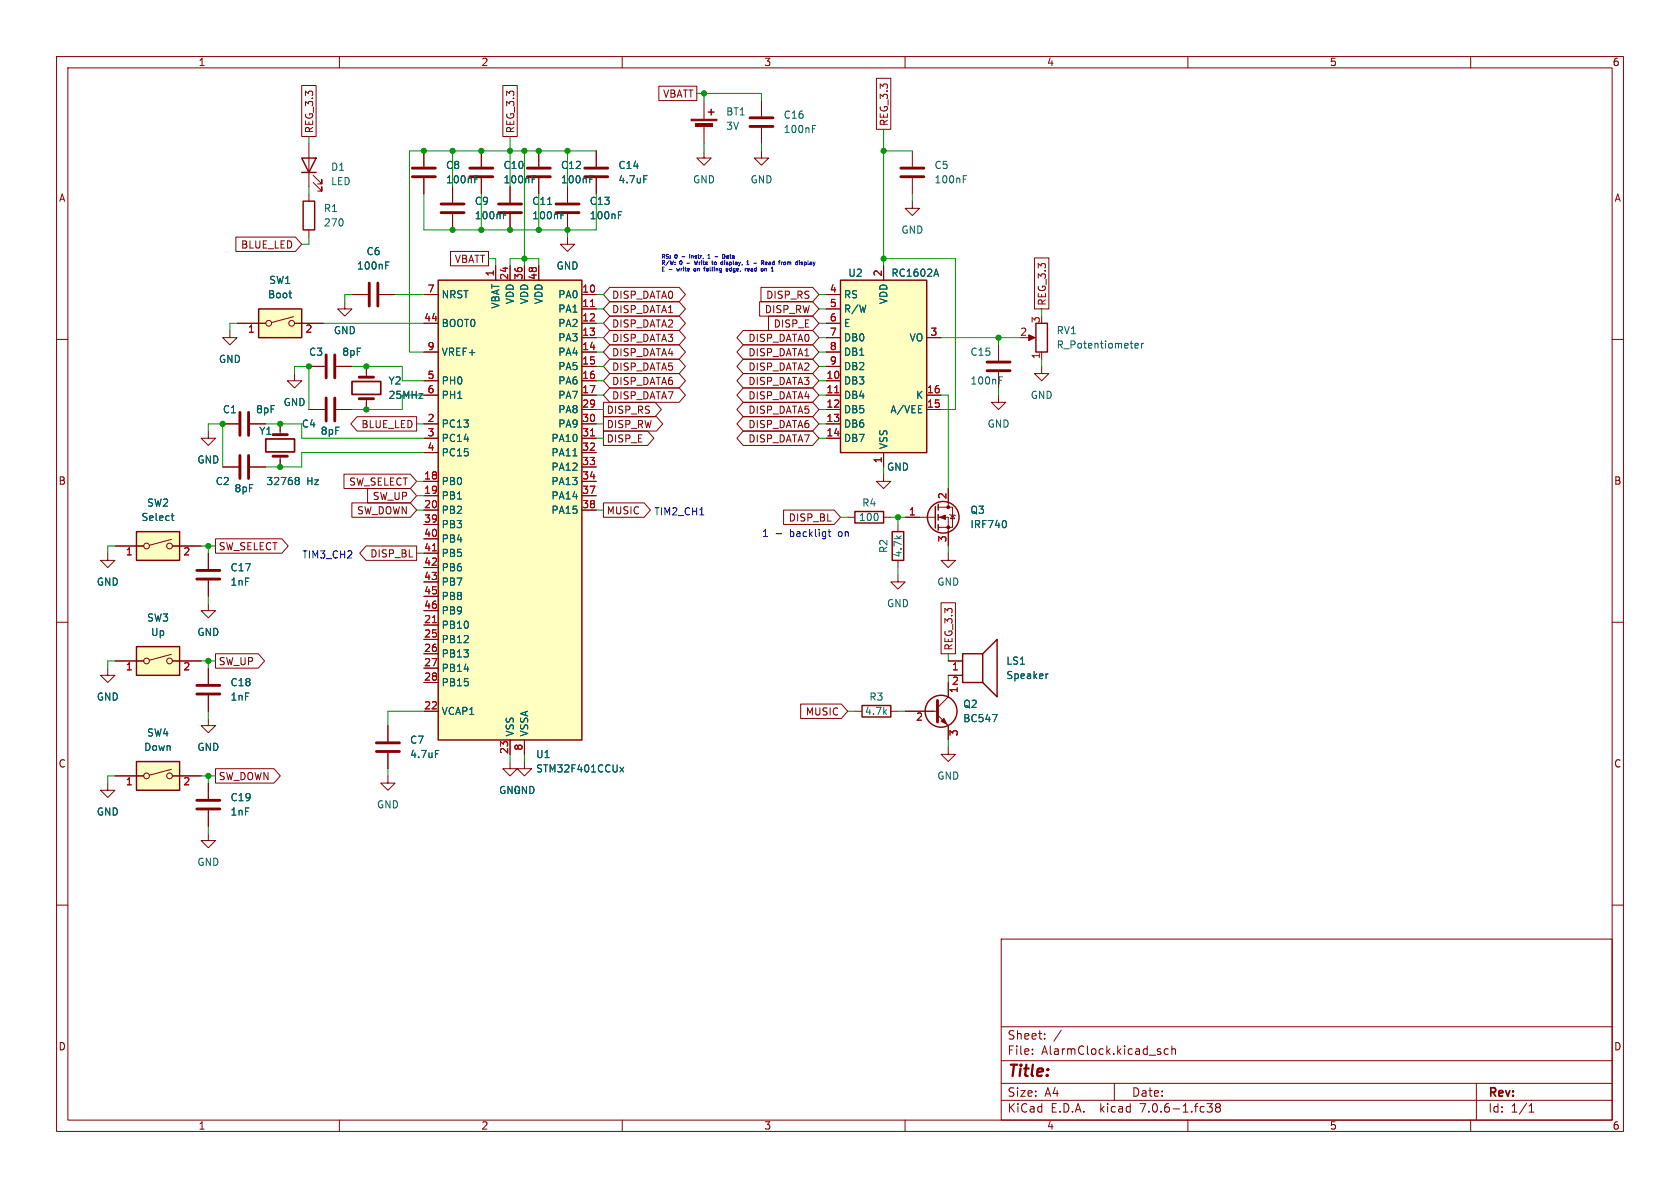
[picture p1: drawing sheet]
<svg xmlns="http://www.w3.org/2000/svg" width="297mm" height="210mm" viewBox="0 0 297 210" stroke-linecap="round" stroke-linejoin="round" font-family="sans-serif">
<g fill="none" stroke="#840000" stroke-width=".18">
<path d="M10 10h277v190h-277zM12 12h273v186h-273zM53.3 15.1h2.6v9h-2.6zM60 10v2M88.9 15.1h2.5v9h-2.5zM110 10v2M116.5 15.2h6.7v2.6h-6.7zM124.5 17.8v3.3M134.6 17.8v2.8M154.9 13.8h2.6v9.1h-2.6zM160 10v2M210 10v2"/>
<path d="M260 10v2M54.6 25.4v7.6M54.6 34.3v1.3M55.4 32.3l1.5 1.5v-.8v.8h-.8M55.4 31l1.5 1.5v-.7v.7h-.8M74.9 26.7v2.8M74.9 31.5v2.8M80 33v2.8M80 37.8v2.8M85.1 26.7v2.8M85.1 31.5v2.8M90.2 33v2.8"/>
<path d="M90.2 37.8v2.8M95.2 26.7v2.8M95.2 31.5v2.8M100.3 33v2.8M100.3 37.8v2.8M105.4 26.7v2.8M105.4 31.5v2.8M124.5 26.7v1.2h1.2l-1.2 1.3-1.3-1.3h1.3M124.5 22.1v3.3M134.6 26.7v1.2h1.3l-1.3 1.3-1.3-1.3h1.3M134.6 22.6v2.8M161.3 35.6v1.2h1.3l-1.3 1.3-1.3-1.3h1.3"/>
<path d="M161.3 26.7v2.8M161.3 31.5v2.8M10 60h2M40.6 58.4v1.3h1.3l-1.3 1.3-1.2-1.3h1.2M41.7 41.9h10.5l1.1 1.3-1.1 1.3h-10.5zM41.9 57.2h5.1M51.9 56l-3.9 1M52.1 57.2h5M54.6 40.6v1.3M61 53.3v1.3h1.2l-1.2 1.3-1.3-1.3h1.3M62.2 52.1h2.8M67.1 52.1h2.7"/>
<path d="M74.9 52.1h2.6M74.9 57.2h2.6M79.6 44.4h6.8v2.6h-6.8zM87.6 47v2.5M90.2 47v2.5M92.7 47v2.5M95.2 47v2.5M100.3 41.9v1.3h1.3l-1.3 1.3-1.2-1.3h1.2M102.9 52.1h2.5M102.9 57.2h2.5M102.9 59.7h2.5M102.9 54.6h2.5"/>
<path d="M107.8 58.4h12.3l1.1 1.3-1.1 1.3h-12.3l-1.1-1.3zM107.8 53.3h12.3l1.1 1.3-1.1 1.3h-12.3l-1.1-1.3zM107.8 50.8h12.3l1.1 1.3-1.1 1.2h-12.3l-1.1-1.2zM107.8 55.9h12.3l1.1 1.3-1.1 1.2h-12.3l-1.1-1.2zM131.4 58.4h12.3l1.1 1.3-1.1 1.3h-12.3l-1.1-1.3zM134.3 53.3h9.4l1.1 1.3-1.1 1.3h-9.4zM134.5 50.8h9.2l1.1 1.3-1.1 1.2h-9.2zM135.9 55.9h7.8l1.1 1.3-1.1 1.2h-7.8zM146 52.1h2.6M146 57.2h2.6M146 59.7h2.6M146 54.6h2.6"/>
<path d="M156.2 47v2.5M163.8 59.7h2.6M181.6 59.7h1M182.9 45.6h2.5v9h-2.5zM285 60h2M36.8 76.2v1.3h1.3l-1.3 1.2-1.2-1.2h1.2M39.4 74.9h2.8M44.2 74.9h2.8M49.5 74.9v1.9M52.1 66v1.3h1.2l-1.2 1.3-1.3-1.3h1.3M54.6 64.8h2.8M54.6 72.4h2.8"/>
<path d="M59.4 64.8h2.8M59.4 72.4h2.8M63.1 73.7h10.6v2.5h-10.6l-1.1-1.3zM64.8 64.8v1.9M64.8 70.5v1.9M74.9 67.3h2.6M74.9 69.9h2.6M74.9 74.9h2.6M74.9 77.5h2.6M74.9 62.2h2.6M102.9 64.8h2.5M102.9 67.3h2.5"/>
<path d="M102.9 69.9h2.5M102.9 72.4h2.5M102.9 74.9h2.5M102.9 77.5h2.5M102.9 62.2h2.5M106.7 73.7h9.4l1.1 1.2-1.1 1.3h-9.4zM106.7 71.1h9.1l1.1 1.3-1.1 1.3h-9.1zM106.7 76.2h7.8l1.1 1.3-1.1 1.2h-7.8zM107.8 61h12.3l1.1 1.2-1.1 1.3h-12.3l-1.1-1.3zM107.8 68.6h12.3l1.1 1.3-1.1 1.2h-12.3l-1.1-1.2zM107.8 66h12.3l1.1 1.3-1.1 1.3h-12.3l-1.1-1.3zM107.8 63.5h12.3l1.1 1.3-1.1 1.2h-12.3l-1.1-1.2z"/>
<path d="M131.4 61h12.3l1.1 1.2-1.1 1.3h-12.3l-1.1-1.3zM131.4 66h12.3l1.1 1.3-1.1 1.3h-12.3l-1.1-1.3zM131.4 68.6h12.3l1.1 1.3-1.1 1.2h-12.3l-1.1-1.2zM131.4 71.1h12.3l1.1 1.3-1.1 1.3h-12.3l-1.1-1.3zM131.4 73.7h12.3l1.1 1.2-1.1 1.3h-12.3l-1.1-1.3zM131.4 76.2h12.3l1.1 1.3-1.1 1.2h-12.3l-1.1-1.2zM131.4 63.5h12.3l1.1 1.3-1.1 1.2h-12.3l-1.1-1.2zM146 64.8h2.6M146 67.3h2.6M146 69.9h2.6M146 72.4h2.6M146 74.9h2.6"/>
<path d="M146 77.5h2.6M146 62.2h2.6M163.8 69.9h2.6M163.8 72.4h2.6M176.5 69.9v1.2h1.3l-1.3 1.3-1.2-1.3h1.2M176.5 61v2.8M176.5 65.8v2.8M184.1 64.8v1.2h1.3l-1.3 1.3-1.2-1.3h1.2M184.1 62.2v1.3M19 97.8v1.3h1.3l-1.3 1.2-1.2-1.2h1.2M20.3 96.5h5.1M30.3 95.4l-3.9 1"/>
<path d="M30.5 96.5h5.1M36.8 97.8v2.8M38.1 95.2h11.7l1.1 1.3-1.1 1.3h-11.7zM39.4 82.6h2.8M44.2 82.6h2.8M49.5 80.6v2M60.8 83.8h11.7l1.2 1.3-1.2 1.3h-11.7zM62.2 88.9h10.3l1.2 1.3-1.2 1.2h-10.3zM64.7 96.5h9v2.6h-9l-1.1-1.3zM65 86.4h7.5l1.2 1.2-1.2 1.3h-7.5zM74.9 85.1h2.6M74.9 87.6h2.6"/>
<path d="M74.9 90.2h2.6M74.9 80h2.6M74.9 92.7h2.6M74.9 95.3h2.6M74.9 97.8h2.6M102.9 82.6h2.5M102.9 85.1h2.5M102.9 87.6h2.5M102.9 90.2h2.5M102.9 80h2.5M106.7 88.9h7.2l1.1 1.3-1.1 1.2h-7.2zM138.5 90.2h9l1.1 1.2-1.1 1.3h-9z"/>
<path d="M149.9 91.4h1.2M156.2 83.8v1.3h1.3l-1.3 1.3-1.3-1.3h1.3M156.2 91.4h1.3M156.2 80v2.6M158.7 92.7v1.3M158.7 99.1v1.2M160 91.4h5.4M165.9 91.4h1.7v5.1M165.9 89.7h2.5v3.5h-2.5M167.6 97.8v1.3h1.3l-1.3 1.2-1.2-1.2h1.2M167.6 86.4v3.3M167.9 90.9l.1 .2h.8l.1 .1"/>
<path d="M168.4 91.1l.4 .6h-.8zM10 110h2M19 118.1v1.3h1.3l-1.3 1.3-1.2-1.3h1.2M20.3 116.8h5.1M30.3 115.7l-3.9 1M30.5 116.8h5.1M36.8 106.7v1.3h1.3l-1.3 1.2-1.2-1.2h1.2M36.8 102.6v2.8M36.8 118.1v2.8M38.1 115.6h7.6l1.1 1.2-1.1 1.3h-7.6zM74.9 110.5h2.6M74.9 113h2.6"/>
<path d="M74.9 115.6h2.6M74.9 118.1h2.6M74.9 100.3h2.6M74.9 102.9h2.6M74.9 105.4h2.6M74.9 108h2.6M158.7 101.6v1.3h1.3l-1.3 1.2-1.2-1.2h1.2M166.4 106.6h2.5v9h-2.5zM167.6 116.8h2.6M167.6 119.4h2.6M285 110h2M19 138.4v1.3h1.3l-1.3 1.3-1.2-1.3h1.2"/>
<path d="M20.3 137.2h5.1M30.3 136l-3.9 1M30.5 137.2h5.1M36.8 127v1.3h1.3l-1.3 1.2-1.2-1.2h1.2M36.8 122.9v2.8M36.8 138.4v2.8M38.1 135.9h10.3l1.2 1.3-1.2 1.2h-10.3zM68.6 137.2v1.2h1.2l-1.2 1.3-1.3-1.3h1.3M68.6 128.3v2.8M68.6 133.1v2.8M74.9 125.7h2.6M74.9 120.7h2.6"/>
<path d="M90.2 134.6v1.3h1.2l-1.2 1.3-1.3-1.3h1.3M90.2 130.8v2.6M92.7 134.6v1.3h1.3l-1.3 1.3-1.3-1.3h1.3M92.7 130.8v2.6M141.5 124.5h7.2l1.2 1.2-1.2 1.3h-7.2zM151.1 125.7h1.3M157.5 125.7h1.2M160 125.7h5.7M165.7 126.4l1.9 1.9v2.5M167.6 132.1v1.3h1.3l-1.3 1.2-1.2-1.2h1.2M167.6 120.7v2.5l-1.9 1.9M10 160h2"/>
<path d="M36.8 147.3v1.3h1.3l-1.3 1.3-1.2-1.3h1.2M36.8 143.3v2.8M285 160h2M177 166h108v32h-108zM60 198v2M110 198v2M160 198v2M177 194.5h108M177 191.5h108M177 187.5h108M177 181.5h108M182.5 186.3v.1"/>
<path d="M182.5 185.5v.1M184.7 183.6v.1M184.7 182.8v.1M187.6 182.1l-1.3 2M197 191.5v3M205.2 186v.3M206.5 185.5l-.4-.1-.3 .3v.4l.2 .2h.5M207.2 185.5l.2-.1 .3 .1 .1 .9M207.2 184.9v1.5M210 198v2M213.4 195.1h.9l-.5 .6 .4 .1v.7l-.2 .1-.5-.1M215.2 195.7l-.3-.2 .3-.4 .4 .1 .1 .2-.2 .3"/>
<path d="M215.2 195.7l-.3 .3v.3l.3 .3 .4-.1 .1-.2v-.4l-.2-.2M215.2 195.7h.3M260 198v2M261 191.5v6.5M270.3 196.6h.9M270.3 195.5l.4-.4v1.5"/>
<circle cx="47.5" cy="57.2" r=".51"/>
<circle cx="51.6" cy="57.2" r=".51"/>
<circle cx="25.9" cy="96.5" r=".51"/>
<circle cx="30" cy="96.5" r=".51"/>
<circle cx="25.9" cy="116.8" r=".51"/>
<circle cx="30" cy="116.8" r=".51"/>
<circle cx="25.9" cy="137.2" r=".51"/>
<circle cx="30" cy="137.2" r=".51"/>
</g>
<g fill="none" stroke="#840000" stroke-width=".51">
<path d="M72.9 31.2h4.1M72.9 29.7h4.1M78 37.6h4M78 36.1h4M83.1 31.2h4M83.1 29.7h4M88.1 37.6h4.1M88.1 36.1h4.1M93.2 31.2h4.1M93.2 29.7h4.1M98.3 37.6h4.1M98.3 36.1h4.1"/>
<path d="M103.4 31.2h4M103.4 29.7h4M132.6 22.4h4.1M132.6 20.8h4.1M159.3 31.2h4M159.3 29.7h4M65.3 50v4.1M66.8 50v4.1M42.4 72.9v4.1M43.9 72.9v4.1M48.3 76.8h2.5M57.7 62.7v4.1"/>
<path d="M57.7 70.4v4M59.2 62.7v4.1M59.2 70.4v4M63.5 70.5h2.5M63.5 66.7h2.5M174.5 65.5h4.1M174.5 64h4.1M42.4 80.5v4.1M43.9 80.5v4.1M48.3 80.6h2.5M34.8 102.4h4.1M34.8 100.8h4.1"/>
<path d="M34.8 122.7h4.1M34.8 121.2h4.1M66.5 132.8h4.1M66.5 131.3h4.1M165.7 123.8v3.8M34.8 143h4.1M34.8 141.5h4.1"/>
</g>
<g fill="none" stroke="#006464" stroke-width=".18">
<path d="M83.9 31.7h.5M83.9 31.1h.6M89 38h.4M89 37.4h.6M94.1 31.7h.4M94.1 31.1h.6M96.8 36.1h.7M99.2 38h.4M99.2 37.4h.6M104.3 31.7h.4M104.3 31.1h.6M109.3 38h.5"/>
<path d="M109.3 37.4h.6M113.8 31.1h.6M143.6 22.8h.4M143.6 22.2h.6M170.3 31.7h.4M170.3 31.1h.6M51.1 51.8h.5M51.4 52.6h.2M68.2 46.9h.4M68.2 46.3h.6M165.2 48.5h.6M165.5 47.6l.4 1.2"/>
<path d="M176.6 67.2h.5M176.6 66.6h.6M200.7 61.1l.6-.1-.1-.2-.4-.1-.1 .2v.6h.5M201.8 60.7v.8M202.2 60.7l-.4 .2M30.3 91.2h.5M30.4 90.7v1.1l.4 .2M52.4 84.4h.3l.2 .2-.2 .3M52.4 84.9h.3M52.7 84.9l.2 .3v.2l-.1 .2-.4 .1M101.3 80.6h.7M177.8 92.1l.1 .4-.1 .7"/>
<path d="M185.3 119.1l-.3 .1M77 132.7h.6M109.6 135.6l.7 .9M110.3 135.6l-.7 .9M175.4 126.3h.9l-.6 1.3"/>
</g>
<g fill="#ffffc2" stroke="#ffffc2" stroke-width=".18">
<path d="M45.7 54.6h7.6v5.1h-7.6z"/>
<path d="M148.6 49.5h15.2v30.5h-15.2z"/>
<path d="M77.5 49.5h25.4v81.3h-25.4z"/>
<path d="M24.1 114.3h7.6v5.1h-7.6z"/>
<path d="M24.1 134.6h7.6v5.1h-7.6z"/>
<path d="M24.1 94h7.6v5.1h-7.6z"/>
</g>
<g fill="none" stroke="#840000" stroke-width=".25">
<path d="M125.2 19.8h1M125.7 19.3v1M53.3 27.9h2.6l-1.3 2.6zM53.3 30.5h2.6M53.6 35.6h2v5h-2zM45.7 54.6h7.6v5.1h-7.6zM77.5 49.5h25.4v81.3h-25.4zM148.6 49.5h15.2v30.5h-15.2zM183.1 57.2h2.1v5h-2.1zM24.1 94h7.6v5.1h-7.6zM151.1 90.4h5.1v2.1h-5.1zM157.7 94h2.1v5.1h-2.1z"/>
<path d="M165.4 89.5v3.8M165.9 89.2v1M165.9 90.9v1M165.9 92.7v1M24.1 114.3h7.6v5.1h-7.6zM170.2 115.6h3.5v5.1h-3.5zM173.7 115.6l2.6-2.6v10.2l-2.6-2.5M24.1 134.6h7.6v5.1h-7.6zM152.4 124.7h5.1v2h-5.1z"/>
<circle cx="166.8" cy="91.4" r="2.79"/>
<circle cx="166.4" cy="125.7" r="2.82"/>
</g>
<path d="M47 77.6h5.1v2.3h-5.1zM62.2 67.4h5.1v2.3h-5.1z" fill="none" stroke="#840000" stroke-width=".3"/>
<g fill="#840000" stroke="#840000" stroke-width=".18">
<path d="M166.4 127.5l.5-.5 .5 1z"/>
<path d="M181.9 59.2l1.1 .5-1.1 .5z"/>
<path d="M166.1 91.4l1-.3v.7z"/>
<path d="M122.2 21.1h4.5v.2h-4.5z"/>
<path d="M122.9 21.8h3.1v.6h-3.1z"/>
<circle cx="167.6" cy="93.2" r=".25"/>
<circle cx="167.6" cy="89.7" r=".25"/>
</g>
<path d="M104.4 54.2h.7M104.4 77.1h.7M147.6 69.4h.7M76.4 97.4h.8M76.4 110.1h.8" fill="none" stroke="#a90000" stroke-width=".18"/>
<g fill="none" stroke="#0000c2" stroke-width=".18">
<path d="M119.3 46.7v.1M119.3 46.4h.1M119.6 47.4l.1 .5M120.5 45.4h.6M121.4 46.5h.5M121.9 45v.7M122.3 45.2v.5M122.3 45.2v.1M122.4 45.2h-.1M122.7 47.5h.3v.4l-.3-.1zM122.7 46.1l.2 .7 .1-.5 .2 .5M124.9 47.5h.3"/>
<path d="M125.1 45.7h.4M125.1 45.2l.2-.2v.7M125.2 47.6l-.3 .1 .1 .2h.2M125.8 46.3h.3M126 46.8h.1M126.4 45.4h.5M126.6 46.4l-.2-.1-.1 .2v.3l.3-.1M128.1 46.2h.1M128.1 46.3v.5M128.1 45.1l-.3-.1v.7M128.1 46.1v.1M128.4 47.7l.3-.1v-.1h-.3v.4h.3"/>
<path d="M128.4 46.8h.2M128.5 45.2h.2l.1 .5M128.5 46.3l-.1 .1 .1 .2M128.8 45.4l-.4 .1 .1 .2 .3-.1M129 45.2h.3M129.1 45l.1 .7M129.3 47.5l-.2-.1-.1 .2v.3h.3M129.3 47.2v.7M132 46.8h.4M132.4 47.4l.1 .2-.4 .1M132.4 47.9h.1M132.8 47.5h.2l.1 .4"/>
<path d="M133.1 47.6l-.4 .1 .1 .2h.3M133.2 46.5h.6M134.6 46.5h.3M134.8 46.5l.2 .3M135 46.3v-.2h-.4v.7M135.9 46.4h.3v.4M136.2 46.5l-.3 .1 .1 .2h.2M136.7 46.3l-.2 .2 .2 .3M139.5 46.4h.3v.4M142.8 46.1l.1 .7M143.3 46.3l-.1 .1M143.3 46.5l-.1 .1 .1 .2"/>
<path d="M123.7 91h.7M137.2 94.4h1M146.4 94h.5M146.6 93.6v1.1l.3 .1"/>
</g>
<g fill="none" stroke="#009600" stroke-width=".18">
<path d="M123.2 16.5h11.4v1.3M124.5 16.5v1.3M54.6 24.1v1.3M54.6 33v1.3M74.9 34.3v6.3h30.5v-6.3M80 26.7v6.3M85.1 34.3v6.3M90.2 24.1v8.9M92.7 26.7v20.3M95.2 34.3v6.3M100.3 26.7v6.3M105.4 26.7h-33v35.5h2.5"/>
<path d="M124.5 25.4v1.3M134.6 25.4v1.3M156.2 26.7h5.1M156.2 22.9v24.1M161.3 34.3v1.3M41.9 57.2h-1.3v1.2M54.6 41.9v1.3h-1.3M57.1 57.2h17.8M62.2 52.1h-1.2v1.2M69.8 52.1h5.1M86.4 45.7h1.2v1.3M90.2 47v-1.3h5v1.3"/>
<path d="M100.3 40.6v1.3M105.4 59.7h1.3M105.4 54.6h1.3M105.4 57.2h1.3M105.4 52.1h1.3M144.8 59.7h1.2M144.8 54.6h1.2M144.8 57.2h1.2M144.8 52.1h1.2M156.2 45.7h12.7v26.7h-2.5M166.4 59.7h13.9M176.5 59.7v1.3"/>
<path d="M184.1 54.6v1.3M36.8 76.2v-1.3h2.6v7.7M47 74.9h6.3v2.6h21.6M52.1 66v-1.2h2.5v7.6M62.2 64.8h8.9v2.5h3.8M73.7 74.9h1.2M74.9 69.9h-3.8v2.5h-8.9M105.4 69.9h1.3M105.4 72.4h1.3M105.4 64.8h1.3M105.4 77.5h1.3M105.4 62.2h1.3"/>
<path d="M105.4 67.3h1.3M105.4 74.9h1.3M144.8 69.9h1.2M144.8 72.4h1.2M144.8 64.8h1.2M144.8 77.5h1.2M144.8 62.2h1.2M144.8 67.3h1.2M144.8 74.9h1.2M166.4 69.9h1.2v16.5M176.5 68.6v1.3M184.1 63.5v1.3"/>
<path d="M20.3 96.5h-1.3v1.3M35.6 96.5h2.5M36.8 96.5v1.3M73.7 87.6h1.2M73.7 97.8h1.2M73.7 90.2h1.2M73.7 85.1h1.2M74.9 80h-21.6v2.6h-6.3M105.4 90.2h1.3M148.6 91.4h1.3M157.5 91.4h2.5M158.7 91.4v1.3"/>
<path d="M167.6 96.5v1.3M20.3 116.8h-1.3v1.3M35.6 116.8h2.5M36.8 105.4v1.3M36.8 116.8v1.3M158.7 100.3v1.3M167.6 115.6v1.2M167.6 119.4v1.3M20.3 137.2h-1.3v1.2M35.6 137.2h2.5M36.8 125.7v1.3M36.8 137.2v1.2"/>
<path d="M68.6 135.9v1.3M74.9 125.7h-6.3v2.6M90.2 133.4v1.2M92.7 133.4v1.2M149.9 125.7h1.2M158.7 125.7h1.3M167.6 130.8v1.3M36.8 146.1v1.2"/>
</g>
<g fill="#009600" stroke="#009600" stroke-width=".18">
<circle cx="36.8" cy="137.2" r=".46"/>
<circle cx="36.8" cy="116.8" r=".46"/>
<circle cx="80" cy="26.7" r=".46"/>
<circle cx="85.1" cy="26.7" r=".46"/>
<circle cx="74.9" cy="26.7" r=".46"/>
<circle cx="90.2" cy="26.7" r=".46"/>
<circle cx="100.3" cy="40.6" r=".46"/>
<circle cx="95.2" cy="40.6" r=".46"/>
<circle cx="95.2" cy="26.7" r=".46"/>
<circle cx="92.7" cy="26.7" r=".46"/>
<circle cx="49.5" cy="74.9" r=".46"/>
<circle cx="39.4" cy="74.9" r=".46"/>
<circle cx="54.6" cy="64.8" r=".46"/>
<circle cx="64.8" cy="72.4" r=".46"/>
<circle cx="36.8" cy="96.5" r=".46"/>
<circle cx="49.5" cy="82.6" r=".46"/>
<circle cx="64.8" cy="64.8" r=".46"/>
<circle cx="85.1" cy="40.6" r=".46"/>
<circle cx="80" cy="40.6" r=".46"/>
<circle cx="156.2" cy="45.7" r=".46"/>
<circle cx="156.2" cy="26.7" r=".46"/>
<circle cx="176.5" cy="59.7" r=".46"/>
<circle cx="92.7" cy="45.7" r=".46"/>
<circle cx="90.2" cy="40.6" r=".46"/>
<circle cx="158.7" cy="91.4" r=".46"/>
<circle cx="100.3" cy="26.7" r=".46"/>
<circle cx="124.5" cy="16.5" r=".46"/>
</g>
<text font-size="2.8" fill="#840000" x="178" y="190.9">Title:</text>
<g font-size="2.1" fill="#840000">
<text x="178" y="184">Sheet:</text>
<text x="178" y="186.7">File:</text>
<text x="184.1" y="186.7">AlarmClock.kicad_sch</text>
<text x="178" y="196.9">KiCad</text>
<text x="178" y="194.1">Size:</text>
<text x="184.7" y="194.1">A4</text>
<text x="185.7" y="196.9">E.D.A.</text>
<text x="194.6" y="196.9">kicad</text>
<text x="200" y="194.1">Date:</text>
<text x="201.8" y="196.9">7.0.6-1.fc38</text>
<text x="263" y="194.3">Rev:</text>
<text x="263" y="196.9">Id:</text>
<text x="267.1" y="196.9">1/1</text>
</g>
<g font-size="1.8" fill="#840000">
<text x="35" y="11.9">1</text>
<text x="85" y="11.9">2</text>
<text x="135" y="11.9">3</text>
<text x="185" y="11.9">4</text>
<text x="235" y="11.9">5</text>
<text x="285" y="11.9">6</text>
<text x="117.1" y="17.5">VBATT</text>
<text x="55.6" y="23.7" transform="rotate(-90 55.6 23.7)">REG_3.3</text>
<text x="91.1" y="23.7" transform="rotate(-90 91.1 23.7)">REG_3.3</text>
<text x="157.2" y="22.4" transform="rotate(-90 157.2 22.4)">REG_3.3</text>
<text x="10.3" y="35.9">A</text>
<text x="285.3" y="35.9">A</text>
<text x="42.5" y="44.1">BLUE_LED</text>
<text x="80.3" y="46.7">VBATT</text>
<text x="108.1" y="53">DISP_DATA0</text>
<text x="135.3" y="53">DISP_RS</text>
<text x="108.1" y="55.6">DISP_DATA1</text>
<text x="108.1" y="58.1">DISP_DATA2</text>
<text x="135.1" y="55.6">DISP_RW</text>
<text x="136.7" y="58.1">DISP_E</text>
<text x="185.1" y="54.1" transform="rotate(-90 185.1 54.1)">REG_3.3</text>
<text x="108.1" y="63.2">DISP_DATA4</text>
<text x="108.1" y="65.7">DISP_DATA5</text>
<text x="108.1" y="60.6">DISP_DATA3</text>
<text x="132.2" y="63.2">DISP_DATA1</text>
<text x="132.2" y="60.6">DISP_DATA0</text>
<text x="132.2" y="65.7">DISP_DATA2</text>
<text x="108.1" y="70.8">DISP_DATA7</text>
<text x="108.1" y="68.3">DISP_DATA6</text>
<text x="132.2" y="68.3">DISP_DATA3</text>
<text x="132.2" y="70.8">DISP_DATA4</text>
<text x="63.8" y="75.9">BLUE_LED</text>
<text x="107.2" y="75.9">DISP_RW</text>
<text x="107.2" y="73.3">DISP_RS</text>
<text x="132.2" y="73.3">DISP_DATA5</text>
<text x="132.2" y="75.9">DISP_DATA6</text>
<text x="107.2" y="78.4">DISP_E</text>
<text x="132.2" y="78.4">DISP_DATA7</text>
<text x="10.3" y="85.9">B</text>
<text x="61.6" y="86">SW_SELECT</text>
<text x="65.8" y="88.6">SW_UP</text>
<text x="285.3" y="85.9">B</text>
<text x="63" y="91.1">SW_DOWN</text>
<text x="107.2" y="91.1">MUSIC</text>
<text x="139.3" y="92.4">DISP_BL</text>
<text x="38.6" y="97.5">SW_SELECT</text>
<text x="65.4" y="98.7">DISP_BL</text>
<text x="38.6" y="117.8">SW_UP</text>
<text x="168.6" y="115.1" transform="rotate(-90 168.6 115.1)">REG_3.3</text>
<text x="142.4" y="126.7">MUSIC</text>
<text x="10.3" y="135.9">C</text>
<text x="285.3" y="135.9">C</text>
<text x="38.6" y="138.1">SW_DOWN</text>
<text x="10.3" y="185.9">D</text>
<text x="285.3" y="185.9">D</text>
<text x="35" y="199.9">1</text>
<text x="85" y="199.9">2</text>
<text x="135" y="199.9">3</text>
<text x="185" y="199.9">4</text>
<text x="235" y="199.9">5</text>
<text x="285" y="199.9">6</text>
</g>
<g font-size="1.8" fill="#006464">
<text x="128.3" y="20.6">BT1</text>
<text x="128.3" y="23.2">3V</text>
<text x="138.4" y="23.7">100nF</text>
<text x="138.4" y="21.2">C16</text>
<text x="58.4" y="30.4">D1</text>
<text x="58.4" y="32.9">LED</text>
<text x="78.7" y="30.1">C8</text>
<text x="78.7" y="32.6">100nF</text>
<text x="88.9" y="32.6">100nF</text>
<text x="88.9" y="30.1">C10</text>
<text x="99.1" y="32.6">100nF</text>
<text x="99.1" y="30.1">C12</text>
<text x="109.2" y="30.1">C14</text>
<text x="109.2" y="32.6">4.7uF</text>
<text x="122.4" y="32.6">GND</text>
<text x="132.6" y="32.6">GND</text>
<text x="165.1" y="30.1">C5</text>
<text x="165.1" y="32.6">100nF</text>
<text x="57.2" y="37.7">R1</text>
<text x="57.2" y="40.2">270</text>
<text x="83.8" y="36.4">C9</text>
<text x="83.8" y="39">100nF</text>
<text x="94" y="39">100nF</text>
<text x="94" y="36.4">C11</text>
<text x="104.1" y="39">100nF</text>
<text x="104.1" y="36.4">C13</text>
<text x="159.3" y="41.5">GND</text>
<text x="63" y="47.9">100nF</text>
<text x="64.7" y="45.3">C6</text>
<text x="98.3" y="47.9">GND</text>
<text x="47.3" y="52.9">Boot</text>
<text x="47.5" y="50.4">SW1</text>
<text x="78" y="52.9">NRST</text>
<text x="91" y="53.9" transform="rotate(-90 91 53.9)">VDD</text>
<text x="93.6" y="53.9" transform="rotate(-90 93.6 53.9)">VDD</text>
<text x="96.1" y="53.9" transform="rotate(-90 96.1 53.9)">VDD</text>
<text x="98.6" y="52.9">PA0</text>
<text x="149.1" y="52.9">RS</text>
<text x="149.9" y="49.1">U2</text>
<text x="157.1" y="53.9" transform="rotate(-90 157.1 53.9)">VDD</text>
<text x="157.5" y="49.1">RC1602A</text>
<text x="58.9" y="59.3">GND</text>
<text x="78" y="58">BOOT0</text>
<text x="88.5" y="54.7" transform="rotate(-90 88.5 54.7)">VBAT</text>
<text x="98.6" y="55.5">PA1</text>
<text x="98.6" y="58">PA2</text>
<text x="149.1" y="55.5">R/W</text>
<text x="149.1" y="58">E</text>
<text x="186.7" y="59.3">RV1</text>
<text x="38.6" y="64.4">GND</text>
<text x="54.5" y="63.1">C3</text>
<text x="60.4" y="63.1">8pF</text>
<text x="78" y="63.1">VREF+</text>
<text x="98.6" y="60.6">PA3</text>
<text x="98.6" y="63.1">PA4</text>
<text x="98.6" y="65.6">PA5</text>
<text x="149.1" y="60.6">DB0</text>
<text x="149.1" y="63.1">DB1</text>
<text x="149.1" y="65.6">DB2</text>
<text x="160.7" y="60.6">VO</text>
<text x="171.5" y="63.1">C15</text>
<text x="186.7" y="61.8">R_Potentiometer</text>
<text x="50" y="72">GND</text>
<text x="68.6" y="68.2">Y2</text>
<text x="68.6" y="70.7">25MHz</text>
<text x="78" y="68.2">PH0</text>
<text x="78" y="70.7">PH1</text>
<text x="98.6" y="68.2">PA6</text>
<text x="98.6" y="70.7">PA7</text>
<text x="149.1" y="68.2">DB3</text>
<text x="149.1" y="70.7">DB4</text>
<text x="161.8" y="70.7">K</text>
<text x="171.5" y="68.2">100nF</text>
<text x="182.1" y="70.7">GND</text>
<text x="39.3" y="73.3">C1</text>
<text x="45.2" y="73.3">8pF</text>
<text x="45.7" y="77.1">Y1</text>
<text x="53.3" y="75.8">C4</text>
<text x="56.6" y="77.1">8pF</text>
<text x="78" y="75.8">PC13</text>
<text x="98.6" y="73.3">PA8</text>
<text x="98.6" y="75.8">PA9</text>
<text x="149.1" y="73.3">DB5</text>
<text x="149.1" y="75.8">DB6</text>
<text x="157.3" y="73.3">A/VEE</text>
<text x="174.5" y="75.8">GND</text>
<text x="34.8" y="82.1">GND</text>
<text x="78" y="78.3">PC14</text>
<text x="78" y="80.9">PC15</text>
<text x="97.4" y="78.3">PA10</text>
<text x="97.4" y="80.9">PA11</text>
<text x="97.4" y="83.4">PA12</text>
<text x="149.1" y="78.3">DB7</text>
<text x="156.7" y="83.4">GND</text>
<text x="157.1" y="79.5" transform="rotate(-90 157.1 79.5)">VSS</text>
<text x="25.9" y="89.8">SW2</text>
<text x="38" y="86">C2</text>
<text x="41.4" y="87.2">8pF</text>
<text x="47" y="86">32768</text>
<text x="54.2" y="86">Hz</text>
<text x="78" y="86">PB0</text>
<text x="78" y="88.5">PB1</text>
<text x="97.4" y="86">PA13</text>
<text x="97.4" y="88.5">PA14</text>
<text x="152.3" y="89.8">R4</text>
<text x="24.9" y="92.3">Select</text>
<text x="78" y="91">PB2</text>
<text x="78" y="93.6">PB3</text>
<text x="97.4" y="91">PA15</text>
<text x="151.8" y="92.3">100</text>
<text x="171.5" y="93.6">IRF740</text>
<text x="171.5" y="91">Q3</text>
<text x="40.6" y="101.2">C17</text>
<text x="78" y="96.1">PB4</text>
<text x="78" y="98.7">PB5</text>
<text x="78" y="101.2">PB6</text>
<text x="157.1" y="97.9" transform="rotate(-90 157.1 97.9)">R2</text>
<text x="159.6" y="98.6" transform="rotate(-90 159.6 98.6)">4.7k</text>
<text x="17" y="103.7">GND</text>
<text x="40.6" y="103.7">1nF</text>
<text x="78" y="103.7">PB7</text>
<text x="78" y="106.3">PB8</text>
<text x="156.7" y="107.5">GND</text>
<text x="165.6" y="103.7">GND</text>
<text x="25.9" y="110.1">SW3</text>
<text x="26.6" y="112.6">Up</text>
<text x="34.8" y="112.6">GND</text>
<text x="78" y="111.4">PB10</text>
<text x="78" y="113.9">PB12</text>
<text x="78" y="108.8">PB9</text>
<text x="78" y="116.4">PB13</text>
<text x="78" y="119">PB14</text>
<text x="177.8" y="117.7">LS1</text>
<text x="17" y="124.1">GND</text>
<text x="40.6" y="124.1">1nF</text>
<text x="40.6" y="121.5">C18</text>
<text x="78" y="121.5">PB15</text>
<text x="153.6" y="124.1">R3</text>
<text x="170.2" y="125.3">Q2</text>
<text x="177.8" y="120.2">Speaker</text>
<text x="25.9" y="130.4">SW4</text>
<text x="72.4" y="131.7">C7</text>
<text x="78" y="126.6">VCAP1</text>
<text x="91" y="130.3" transform="rotate(-90 91 130.3)">VSS</text>
<text x="93.6" y="130.3" transform="rotate(-90 93.6 130.3)">VSSA</text>
<text x="152.8" y="126.6">4.7k</text>
<text x="170.2" y="127.9">BC547</text>
<text x="25.4" y="132.9">Down</text>
<text x="34.8" y="132.9">GND</text>
<text x="72.4" y="134.2">4.7uF</text>
<text x="94.7" y="134.2">U1</text>
<text x="94.7" y="136.8">STM32F401CCUx</text>
<text x="40.6" y="141.8">C19</text>
<text x="66.5" y="143.1">GND</text>
<text x="88.1" y="140.6">GND</text>
<text x="90.7" y="140.6">GND</text>
<text x="165.6" y="138">GND</text>
<text x="17" y="144.4">GND</text>
<text x="40.6" y="144.4">1nF</text>
<text x="34.8" y="153.3">GND</text>
</g>
<g font-size="1.8" fill="#a90000">
<text x="75.5" y="51.8">7</text>
<text x="87.4" y="49" transform="rotate(-90 87.4 49)">1</text>
<text x="89.9" y="49.6" transform="rotate(-90 89.9 49.6)">24</text>
<text x="92.5" y="49.6" transform="rotate(-90 92.5 49.6)">36</text>
<text x="95" y="49.6" transform="rotate(-90 95 49.6)">48</text>
<text x="102.8" y="51.8">10</text>
<text x="146.6" y="51.8">4</text>
<text x="156" y="49" transform="rotate(-90 156 49)">2</text>
<text x="43.7" y="59.1">1</text>
<text x="53.9" y="59.1">2</text>
<text x="74.9" y="56.9">44</text>
<text x="102.8" y="54.4">11</text>
<text x="102.8" y="56.9">12</text>
<text x="102.8" y="59.4">13</text>
<text x="146.6" y="54.4">5</text>
<text x="146.6" y="56.9">6</text>
<text x="146.6" y="59.4">7</text>
<text x="164.4" y="59.4">3</text>
<text x="180.3" y="59.4">2</text>
<text x="183.9" y="57.2" transform="rotate(-90 183.9 57.2)">3</text>
<text x="75.5" y="62">9</text>
<text x="102.8" y="62">14</text>
<text x="102.8" y="64.5">15</text>
<text x="146.6" y="62">8</text>
<text x="146.6" y="64.5">9</text>
<text x="183.9" y="63.6" transform="rotate(-90 183.9 63.6)">1</text>
<text x="75.5" y="67.1">5</text>
<text x="75.5" y="69.6">6</text>
<text x="102.8" y="67.1">16</text>
<text x="102.8" y="69.6">17</text>
<text x="146" y="67.1">10</text>
<text x="146" y="69.6">11</text>
<text x="163.8" y="69.6">16</text>
<text x="75.5" y="74.7">2</text>
<text x="75.5" y="77.2">3</text>
<text x="102.8" y="72.1">29</text>
<text x="102.8" y="74.7">30</text>
<text x="102.8" y="77.2">31</text>
<text x="146" y="72.1">12</text>
<text x="146" y="74.7">13</text>
<text x="146" y="77.2">14</text>
<text x="163.8" y="72.1">15</text>
<text x="75.5" y="79.8">4</text>
<text x="102.8" y="79.8">32</text>
<text x="102.8" y="82.3">33</text>
<text x="156" y="82" transform="rotate(-90 156 82)">1</text>
<text x="74.9" y="84.8">18</text>
<text x="74.9" y="87.4">19</text>
<text x="74.9" y="89.9">20</text>
<text x="102.8" y="84.8">34</text>
<text x="102.8" y="87.4">37</text>
<text x="102.8" y="89.9">38</text>
<text x="167.4" y="88.3" transform="rotate(-90 167.4 88.3)">2</text>
<text x="74.9" y="92.5">39</text>
<text x="74.9" y="95">40</text>
<text x="160.6" y="91.2">1</text>
<text x="167.4" y="96" transform="rotate(-90 167.4 96)">3</text>
<text x="22.2" y="98.5">1</text>
<text x="32.3" y="98.5">2</text>
<text x="74.9" y="97.5">41</text>
<text x="74.9" y="100.1">42</text>
<text x="74.9" y="102.6">43</text>
<text x="74.9" y="105.2">45</text>
<text x="74.9" y="107.7">46</text>
<text x="74.9" y="110.2">21</text>
<text x="74.9" y="112.8">25</text>
<text x="22.2" y="118.8">1</text>
<text x="32.3" y="118.8">2</text>
<text x="74.9" y="115.3">26</text>
<text x="74.9" y="117.9">27</text>
<text x="168.2" y="118.8">1</text>
<text x="74.9" y="125.5">22</text>
<text x="74.9" y="120.4">28</text>
<text x="168.2" y="121.4">2</text>
<text x="169.6" y="122.6" transform="rotate(-90 169.6 122.6)">1</text>
<text x="161.9" y="127.7">2</text>
<text x="169.6" y="130.2" transform="rotate(-90 169.6 130.2)">3</text>
<text x="89.9" y="133.4" transform="rotate(-90 89.9 133.4)">23</text>
<text x="92.5" y="132.8" transform="rotate(-90 92.5 132.8)">8</text>
<text x="22.2" y="139.1">1</text>
<text x="32.3" y="139.1">2</text>
</g>
<g font-size="1.8" fill="#0000c2">
<text x="115.6" y="91.2">TIM2_CH1</text>
<text x="134.6" y="95">1</text>
<text x="139.7" y="95">backligt</text>
<text x="148.5" y="95">on</text>
<text x="53.3" y="98.8">TIM3_CH2</text>
</g>
<g font-size="1" fill="#0000c2">
<text x="116.8" y="45.8">RS:</text>
<text x="116.8" y="46.9">R/W:</text>
<text x="119.4" y="45.8">0</text>
<text x="120.3" y="46.9">0</text>
<text x="122.6" y="45.8">Instr,</text>
<text x="123.5" y="46.9">Write</text>
<text x="126.9" y="46.9">to</text>
<text x="127.7" y="45.8">-</text>
<text x="128.8" y="46.9">display,</text>
<text x="129.4" y="45.8">Data</text>
<text x="135.2" y="46.9">-</text>
<text x="136.9" y="46.9">Read</text>
<text x="140.3" y="46.9">from</text>
<text x="143.6" y="46.9">display</text>
<text x="116.8" y="48">E</text>
<text x="118.3" y="48">-</text>
<text x="120" y="48">write</text>
<text x="123.4" y="48">on</text>
<text x="125.5" y="48">falling</text>
<text x="129.7" y="48">edge,</text>
<text x="133.4" y="48">read</text>
<text x="136.5" y="48">on</text>
</g>
</svg>
